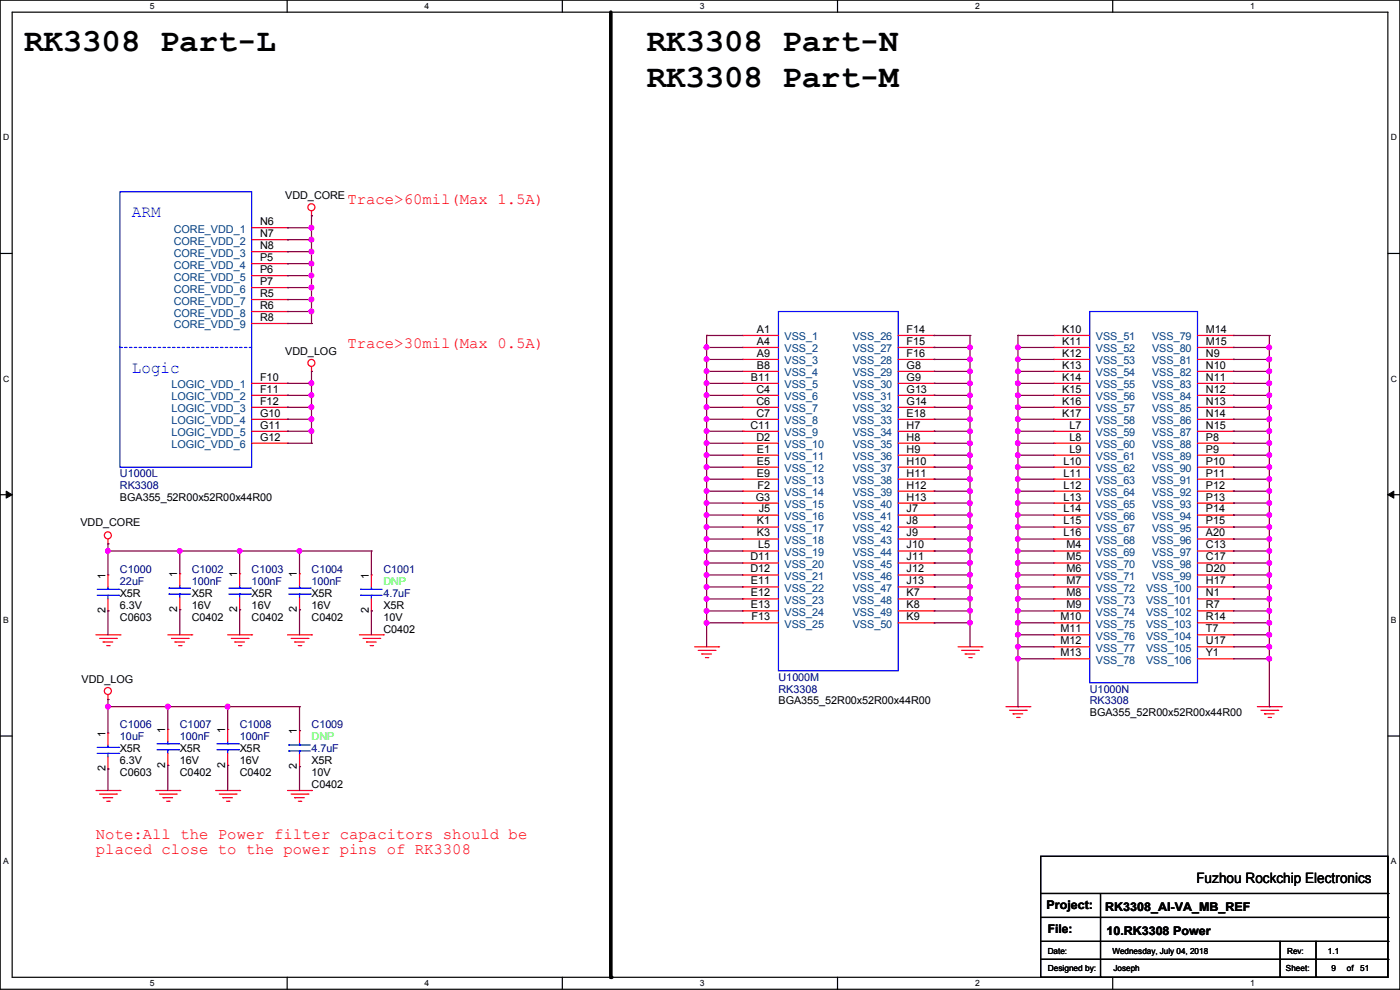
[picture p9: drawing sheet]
<svg xmlns="http://www.w3.org/2000/svg" width="297mm" height="210mm" viewBox="0 0 297 210" stroke-linecap="round" stroke-linejoin="round" font-family="sans-serif">
<path d="M0 0h297v209.8h-297zM2.6 2.6h291.8v204.7h-291.8z" fill="none" stroke="#000" stroke-width=".25"/>
<g fill="#fff">
<path d="M31.7 .3h1v2h-1z"/>
<path d="M31.7 207.6h1v2h-1z"/>
</g>
<path d="M60.9 0v2.6M60.9 207.3v2.5" fill="none" stroke="#000" stroke-width=".25"/>
<g fill="#fff">
<path d="M90.1 .3h1v2h-1z"/>
<path d="M90.1 207.6h1v2h-1z"/>
</g>
<path d="M119.3 0v2.6M119.3 207.3v2.5" fill="none" stroke="#000" stroke-width=".25"/>
<g fill="#fff">
<path d="M148.5 .3h.9v2h-.9z"/>
<path d="M148.5 207.6h.9v2h-.9z"/>
</g>
<path d="M177.7 0v2.6M177.7 207.3v2.5" fill="none" stroke="#000" stroke-width=".25"/>
<g fill="#fff">
<path d="M206.8 .3h1v2h-1z"/>
<path d="M206.8 207.6h1v2h-1z"/>
</g>
<path d="M236.1 0v2.6M236.1 207.3v2.5" fill="none" stroke="#000" stroke-width=".25"/>
<g fill="#fff">
<path d="M265.2 .3h1v2h-1z"/>
<path d="M265.2 207.6h1v2h-1z"/>
<path d="M.7 28.2h1.2v1.9h-1.2z"/>
<path d="M295.1 28.2h1.2v1.9h-1.2z"/>
<path d="M.7 79.3h1.2v2h-1.2z"/>
<path d="M295.1 79.3h1.2v2h-1.2z"/>
</g>
<path d="M0 53.8h2.6M294.4 53.8h2.6" fill="none" stroke="#000" stroke-width=".25"/>
<g fill="#fff">
<path d="M.7 130.5h1.2v2h-1.2z"/>
<path d="M295.1 130.5h1.1v2h-1.1z"/>
</g>
<path d="M0 104.9h2.6M294.4 104.9h2.6" fill="none" stroke="#000" stroke-width=".25"/>
<path d="M1.3 104.2l1.3 .7-1.3 .8zM294.4 104.9l1.3-.7v1.5z" fill="#000" stroke="#000" stroke-width=".21"/>
<g fill="#fff">
<path d="M.7 181.7h1.2v2h-1.2z"/>
<path d="M295.1 181.7h1.1v2h-1.1z"/>
</g>
<g fill="none" stroke="#000" stroke-width=".25">
<path d="M0 156.1h2.6M294.4 156.1h2.6M220.8 181.7h73.6v25.6h-73.6zM220.8 189.5h73.6M220.8 194.6h73.6M220.8 199.7h73.6M233.5 189.5v17.8M271.6 199.7v7.6M279.2 199.7v7.6M294.4 189.5h.1M294.4 194.6h.1M294.4 199.7h.1"/>
<path d="M220.8 203.5h73.6M233.5 207.3h.1M271.6 207.3h.1M279.2 207.3h.1M294.4 203.5h.1"/>
</g>
<path d="M129.6 2.6v204.7" fill="none" stroke="#000" stroke-width=".76"/>
<circle cx="129.6" cy="207.3" r=".38" fill="#000"/>
<g fill="none" stroke="#f00" stroke-width=".25">
<path d="M53.4 48.3h7.6M53.4 50.8h7.6M53.4 53.4h7.6M53.4 55.9h7.6M53.4 58.5h7.6M61 48.3h.1M61 50.8h.1M61 53.4h.1M61 55.9h.1M61 58.5h.1M66.1 45.8h.1M66.1 44.7v1.1"/>
<path d="M53.4 61h7.6M53.4 63.5h7.6M53.4 66.1h7.6M53.4 68.6h7.6M61 61h.1M61 63.5h.1M61 66.1h.1M61 68.6h.1M66.1 78.8h.1M66.1 77.8v1M157.5 71.2h.1M157.5 73.7h.1"/>
<path d="M157.5 76.2h.1M157.5 78.8h.1M157.5 71.2h7.6M157.5 73.7h7.6M157.5 76.2h7.6M157.5 78.8h7.6M190.5 71.2h7.7M190.5 73.7h7.7M190.5 76.2h7.7M190.5 78.8h7.7M198.2 71.2h.1M198.2 73.7h.1"/>
<path d="M198.2 76.2h.1M198.2 78.8h.1M223.6 71.2h.1M223.6 73.7h.1M223.6 76.2h.1M223.6 78.8h.1M223.6 71.2h7.6M223.6 73.7h7.6M223.6 76.2h7.6M223.6 78.8h7.6M254 71.2h7.7M254 73.7h7.7"/>
<path d="M254 76.2h7.7M254 78.8h7.7M261.7 78.8h.1M261.7 76.2h.1M261.7 71.2h.1M261.7 73.7h.1M53.4 81.3h7.6M53.4 83.9h7.6M53.4 86.4h7.6M53.4 88.9h7.6M53.4 91.5h7.6M53.4 94h7.6"/>
<path d="M61 81.3h.1M61 83.9h.1M61 86.4h.1M61 88.9h.1M61 91.5h.1M61 94h.1M157.5 81.3h.1M157.5 83.9h.1M157.5 86.4h.1M157.5 88.9h.1M157.5 91.5h.1M157.5 94h.1"/>
<path d="M157.5 96.6h.1M157.5 99.1h.1M157.5 81.3h7.6M157.5 83.9h7.6M157.5 86.4h7.6M157.5 88.9h7.6M157.5 91.5h7.6M157.5 94h7.6M157.5 96.6h7.6M157.5 99.1h7.6M190.5 81.3h7.7M190.5 83.9h7.7"/>
<path d="M190.5 86.4h7.7M190.5 88.9h7.7M190.5 91.5h7.7M190.5 94h7.7M190.5 96.6h7.7M190.5 99.1h7.7M198.2 81.3h.1M198.2 83.9h.1M198.2 86.4h.1M198.2 88.9h.1M198.2 91.5h.1M198.2 94h.1"/>
<path d="M198.2 96.6h.1M198.2 99.1h.1M223.6 81.3h.1M223.6 83.9h.1M223.6 86.4h.1M223.6 88.9h.1M223.6 91.5h.1M223.6 94h.1M223.6 96.6h.1M223.6 99.1h.1M223.6 81.3h7.6M223.6 83.9h7.6"/>
<path d="M223.6 86.4h7.6M223.6 88.9h7.6M223.6 91.5h7.6M223.6 94h7.6M223.6 96.6h7.6M223.6 99.1h7.6M254 81.3h7.7M254 83.9h7.7M254 86.4h7.7M254 88.9h7.7M254 91.5h7.7M254 94h7.7"/>
<path d="M254 96.6h7.7M254 99.1h7.7M261.7 99.1h.1M261.7 96.6h.1M261.7 94h.1M261.7 91.5h.1M261.7 88.9h.1M261.7 86.4h.1M261.7 83.9h.1M261.7 81.3h.1M22.9 115.4h.1M22.9 114.3v1.1"/>
<path d="M157.5 101.6h.1M157.5 104.2h.1M157.5 106.7h.1M157.5 109.3h.1M157.5 111.8h.1M157.5 114.3h.1M157.5 116.9h.1M157.5 119.4h.1M157.5 101.6h7.6M157.5 104.2h7.6M157.5 106.7h7.6M157.5 109.3h7.6"/>
<path d="M157.5 111.8h7.6M157.5 114.3h7.6M157.5 116.9h7.6M157.5 119.4h7.6M190.5 101.6h7.7M190.5 104.2h7.7M190.5 106.7h7.7M190.5 109.3h7.7M190.5 111.8h7.7M190.5 114.3h7.7M190.5 116.9h7.7M190.5 119.4h7.7"/>
<path d="M198.2 101.6h.1M198.2 104.2h.1M198.2 106.7h.1M198.2 109.3h.1M198.2 111.8h.1M198.2 114.3h.1M198.2 116.9h.1M198.2 119.4h.1M223.6 101.6h.1M223.6 104.2h.1M223.6 106.7h.1M223.6 109.3h.1"/>
<path d="M223.6 111.8h.1M223.6 114.3h.1M223.6 116.9h.1M223.6 119.4h.1M223.6 101.6h7.6M223.6 104.2h7.6M223.6 106.7h7.6M223.6 109.3h7.6M223.6 111.8h7.6M223.6 114.3h7.6M223.6 116.9h7.6M223.6 119.4h7.6"/>
<path d="M254 101.6h7.7M254 104.2h7.7M254 106.7h7.7M254 109.3h7.7M254 111.8h7.7M254 114.3h7.7M254 116.9h7.7M254 119.4h7.7M261.7 119.4h.1M261.7 116.9h.1M261.7 114.3h.1M261.7 111.8h.1"/>
<path d="M261.7 109.3h.1M261.7 106.7h.1M261.7 104.2h.1M261.7 101.6h.1M20.4 134.7h5M21.1 135.4h3.6M21.9 136.2h.1M21.9 136.2h2M22.6 136.9h.6M22.9 122h.1M22.9 129.6h.1M22.9 122v2.5"/>
<path d="M22.9 127v2.6M23.2 136.9h.1M24.7 135.4h.1M25.4 134.7h.1M35.6 134.7h5.1M36.4 135.4h3.5M37.1 136.2h.1M37.1 136.2h2.1M37.9 136.9h.5M38.1 121.7h.1M38.1 129.3h.1M38.1 121.7v2.5"/>
<path d="M38.1 126.8v2.5M38.4 136.9h.1M39.9 135.4h.1M40.7 134.7h.1M48.3 134.7h5.1M49.1 135.4h3.5M49.8 136.2h.1M49.8 136.2h2.1M50.6 136.9h.5M50.8 121.7h.1M50.8 129.3h.1M50.8 121.7v2.5"/>
<path d="M50.8 126.8v2.5M51.1 136.9h.1M52.6 135.4h.1M53.4 134.7h.1M61 134.7h5.1M61.8 135.4h3.5M62.5 136.2h.1M62.5 136.2h2.1M63.3 136.9h.5M63.5 121.7h.1M63.5 129.3h.1M63.5 121.7v2.5"/>
<path d="M63.5 126.8v2.5M63.8 136.9h.1M65.3 135.4h.1M66.1 134.7h.1M76.2 134.7h5.1M77 135.4h3.6M77.8 136.2h.1M77.8 136.2h2M78.5 136.9h.5M78.8 122h.1M78.8 129.6h.1M78.8 122v2.5"/>
<path d="M78.8 127v2.6M79 136.9h.1M80.6 135.4h.1M81.3 134.7h.1M147.4 137.2h5M148.1 138h3.6M148.9 138.7h.1M148.9 138.7h2M149.6 139.5h.6M150.2 139.5h.1M151.7 138h.1M152.4 137.2h.1"/>
<path d="M157.5 122h.1M157.5 124.5h.1M157.5 127h.1M157.5 129.6h.1M157.5 132.1h.1M157.5 122h7.6M157.5 124.5h7.6M157.5 127h7.6M157.5 129.6h7.6M157.5 132.1h7.6M190.5 122h7.7M190.5 124.5h7.7"/>
<path d="M190.5 127h7.7M190.5 129.6h7.7M190.5 132.1h7.7M198.2 122h.1M198.2 124.5h.1M198.2 127h.1M198.2 129.6h.1M198.2 132.1h.1M203.2 137.2h5.1M204 138h3.6M204.8 138.7h.1M204.8 138.7h2"/>
<path d="M205.5 139.5h.5M206 139.5h.1M207.6 138h.1M208.3 137.2h.1M223.6 122h.1M223.6 124.5h.1M223.6 127h.1M223.6 129.6h.1M223.6 132.1h.1M223.6 134.7h.1M223.6 137.2h.1M223.6 139.7h.1"/>
<path d="M223.6 134.7h7.6M223.6 137.2h7.6M223.6 122h7.6M223.6 124.5h7.6M223.6 127h7.6M223.6 129.6h7.6M223.6 132.1h7.6M223.6 139.7h7.6M254 134.7h7.7M254 137.2h7.7M254 122h7.7M254 124.5h7.7"/>
<path d="M254 127h7.7M254 129.6h7.7M254 132.1h7.7M254 139.7h7.7M261.7 132.1h.1M261.7 129.6h.1M261.7 127h.1M261.7 124.5h.1M261.7 122h.1M261.7 134.7h.1M261.7 137.2h.1M261.7 139.7h.1"/>
<path d="M22.9 148.4h.1M22.9 155.5h.1M22.9 147.4v1M22.9 155.5v2.5M35.6 154.7h.1M35.6 154.7v2.6M35.6 159.8v2.5M48.3 154.7h.1M48.3 154.7v2.6M48.3 159.8v2.5M63.5 155h.1M63.5 155v2.5"/>
<path d="M213.4 149.9h5.1M214.2 150.7h3.5M214.9 151.4h.1M214.9 151.4h2.1M215.7 152.2h.5M216.2 152.2h.1M217.7 150.7h.1M218.5 149.9h.1M266.7 149.9h5.1M267.5 150.7h3.6M268.3 151.4h.1M268.3 151.4h2"/>
<path d="M269 152.2h.5M269.5 152.2h.1M271.1 150.7h.1M271.8 149.9h.1M20.4 167.7h5M21.1 168.4h3.6M21.9 169.2h.1M21.9 169.2h2M22.6 170h.6M22.9 163.1h.1M22.9 160.6v2.5M23.2 170h.1"/>
<path d="M24.7 168.4h.1M25.4 167.7h.1M33.1 167.7h5M33.8 168.4h3.6M34.6 169.2h.1M34.6 169.2h2M35.3 170h.6M35.6 162.3h.1M35.9 170h.1M37.4 168.4h.1M38.1 167.7h.1M45.8 167.7h5"/>
<path d="M46.5 168.4h3.6M47.3 169.2h.1M47.3 169.2h2M48 170h.6M48.3 162.3h.1M48.6 170h.1M50.1 168.4h.1M50.8 167.7h.1M61 167.7h5.1M61.8 168.4h3.5M62.5 169.2h.1M62.5 169.2h2.1"/>
<path d="M63.3 170h.5M63.5 162.6h.1M63.5 160.1v2.5M63.8 170h.1M65.3 168.4h.1M66.1 167.7h.1"/>
<circle cx="66.1" cy="44" r=".74"/>
<circle cx="66.1" cy="77" r=".74"/>
<circle cx="22.9" cy="113.6" r=".74"/>
<circle cx="22.9" cy="146.6" r=".74"/>
</g>
<g fill="none" stroke="#00f" stroke-width=".25">
<path d="M25.4 40.7h28v58.4h-28zM165.1 66.1h25.4v76.2h-25.4zM231.2 66.1h22.8v78.7h-22.8zM20.6 126.3h4.6M20.6 125h4.6M22.9 125h.1M22.9 126.3h.1M22.9 124.5v.5M22.9 126.3v.7M25.2 126.3h.1M25.2 125h.1M35.9 126h.1"/>
<path d="M35.9 124.8h.1M35.9 126h4.5M35.9 124.8h4.5M38.1 124.8h.1M38.1 126h.1M38.1 124.2v.6M38.1 126v.8M48.6 126h4.5M48.6 124.8h4.5M50.8 124.8h.1M50.8 126h.1M50.8 124.2v.6"/>
<path d="M50.8 126v.8M53.1 126h.1M53.1 124.8h.1M61.3 126h4.5M61.3 124.8h4.5M63.5 124.8h.1M63.5 126h.1M63.5 124.2v.6M63.5 126v.8M65.8 126h.1M65.8 124.8h.1M76.5 126.3h.1"/>
<path d="M76.5 125h.1M76.5 126.3h4.6M76.5 125h4.6M78.8 125h.1M78.8 126.3h.1M78.8 124.5v.5M78.8 126.3v.7M20.6 159.8h4.6M20.6 158.5h4.6M22.9 158.5h.1M22.9 159.8h.1M22.9 158v.5"/>
<path d="M22.9 159.8v.8M25.2 159.8h.1M25.2 158.5h.1M33.3 159h4.6M33.3 157.8h4.6M35.6 157.8h.1M35.6 159h.1M35.6 157.3v.5M35.6 159v.8M37.9 159h.1M37.9 157.8h.1M46 159h4.6"/>
<path d="M46 157.8h4.6M48.3 157.8h.1M48.3 159h.1M48.3 157.3v.5M48.3 159v.8M50.6 159h.1M50.6 157.8h.1M61.3 159.3h.1M61.3 158h.1M61.3 159.3h4.5M61.3 158h4.5M63.5 158h.1"/>
<path d="M63.5 159.3h.1M63.5 157.5v.5M63.5 159.3v.8"/>
</g>
<path d="M25.4 73.7h.1M53.4 73.7h-28" fill="none" stroke="#00f" stroke-width=".25" stroke-dasharray=".5 .5"/>
<g fill="none" stroke="#800040" stroke-width=".25">
<path d="M61 48.3h.1M61 50.8h.1M61 53.4h.1M61 55.9h.1M61 58.5h.1M61 48.3h5.1M61 50.8h5.1M61 53.4h5.1M61 55.9h5.1M61 58.5h5.1M66.1 45.8h.1M66.1 48.3h.1"/>
<path d="M66.1 50.8h.1M66.1 53.4h.1M66.1 55.9h.1M66.1 58.5h.1M66.1 45.8v22.8M61 61h.1M61 63.5h.1M61 61h5.1M61 63.5h5.1M61 66.1h5.1M61 68.6h5.1M66.1 61h.1"/>
<path d="M66.1 78.8h.1M66.1 66.1h.1M66.1 63.5h.1M66.1 68.6h.1M66.1 78.8v15.2M149.9 71.2h.1M149.9 73.7h.1M149.9 76.2h.1M149.9 78.8h.1M149.9 71.2v66M149.9 71.2h7.6M149.9 73.7h7.6"/>
<path d="M149.9 76.2h7.6M149.9 78.8h7.6M198.2 71.2h.1M198.2 73.7h.1M198.2 76.2h.1M198.2 78.8h.1M198.2 71.2h7.6M198.2 73.7h7.6M198.2 76.2h7.6M198.2 78.8h7.6M205.8 71.2h.1M205.8 73.7h.1"/>
<path d="M205.8 76.2h.1M205.8 78.8h.1M205.8 71.2v66M215.9 71.2h.1M215.9 73.7h.1M215.9 76.2h.1M215.9 78.8h.1M215.9 71.2h7.7M215.9 73.7h7.7M215.9 76.2h7.7M215.9 78.8h7.7M215.9 71.2v78.7"/>
<path d="M261.7 71.2h.1M261.7 73.7h.1M261.7 76.2h.1M261.7 78.8h.1M261.7 71.2h7.6M261.7 73.7h7.6M261.7 76.2h7.6M261.7 78.8h7.6M269.3 71.2h.1M269.3 73.7h.1M269.3 76.2h.1M269.3 78.8h.1"/>
<path d="M269.3 71.2v78.7M61 81.3h.1M61 83.9h.1M61 86.4h.1M61 88.9h.1M61 91.5h.1M61 81.3h5.1M61 83.9h5.1M61 86.4h5.1M61 88.9h5.1M61 91.5h5.1M61 94h5.1"/>
<path d="M66.1 81.3h.1M66.1 83.9h.1M66.1 86.4h.1M66.1 88.9h.1M66.1 94h.1M66.1 91.5h.1M149.9 81.3h.1M149.9 83.9h.1M149.9 86.4h.1M149.9 88.9h.1M149.9 91.5h.1M149.9 94h.1"/>
<path d="M149.9 96.6h.1M149.9 99.1h.1M149.9 81.3h7.6M149.9 83.9h7.6M149.9 86.4h7.6M149.9 88.9h7.6M149.9 91.5h7.6M149.9 94h7.6M149.9 96.6h7.6M149.9 99.1h7.6M198.2 81.3h.1M198.2 83.9h.1"/>
<path d="M198.2 86.4h.1M198.2 88.9h.1M198.2 91.5h.1M198.2 94h.1M198.2 96.6h.1M198.2 99.1h.1M198.2 81.3h7.6M198.2 83.9h7.6M198.2 86.4h7.6M198.2 88.9h7.6M198.2 91.5h7.6M198.2 94h7.6"/>
<path d="M198.2 96.6h7.6M198.2 99.1h7.6M205.8 81.3h.1M205.8 83.9h.1M205.8 86.4h.1M205.8 88.9h.1M205.8 91.5h.1M205.8 94h.1M205.8 96.6h.1M205.8 99.1h.1M215.9 81.3h.1M215.9 83.9h.1"/>
<path d="M215.9 86.4h.1M215.9 88.9h.1M215.9 91.5h.1M215.9 94h.1M215.9 96.6h.1M215.9 99.1h.1M215.9 81.3h7.7M215.9 83.9h7.7M215.9 86.4h7.7M215.9 88.9h7.7M215.9 91.5h7.7M215.9 94h7.7"/>
<path d="M215.9 96.6h7.7M215.9 99.1h7.7M261.7 81.3h.1M261.7 83.9h.1M261.7 86.4h.1M261.7 88.9h.1M261.7 91.5h.1M261.7 94h.1M261.7 96.6h.1M261.7 99.1h.1M261.7 81.3h7.6M261.7 83.9h7.6"/>
<path d="M261.7 86.4h7.6M261.7 88.9h7.6M261.7 91.5h7.6M261.7 94h7.6M261.7 96.6h7.6M261.7 99.1h7.6M269.3 81.3h.1M269.3 83.9h.1M269.3 86.4h.1M269.3 88.9h.1M269.3 91.5h.1M269.3 94h.1"/>
<path d="M269.3 96.6h.1M269.3 99.1h.1M22.9 115.4h.1M22.9 116.9h.1M22.9 115.4v6.6M22.9 116.9h55.9M38.1 116.9h.1M38.1 116.9v4.8M50.8 116.9h.1M50.8 116.9v4.8M63.5 116.9h.1M63.5 116.9v4.8"/>
<path d="M78.8 116.9h.1M78.8 116.9v5.1M149.9 101.6h.1M149.9 104.2h.1M149.9 106.7h.1M149.9 109.3h.1M149.9 111.8h.1M149.9 114.3h.1M149.9 116.9h.1M149.9 119.4h.1M149.9 116.9h7.6M149.9 101.6h7.6"/>
<path d="M149.9 104.2h7.6M149.9 106.7h7.6M149.9 109.3h7.6M149.9 111.8h7.6M149.9 114.3h7.6M149.9 119.4h7.6M198.2 101.6h.1M198.2 104.2h.1M198.2 106.7h.1M198.2 109.3h.1M198.2 111.8h.1M198.2 114.3h.1"/>
<path d="M198.2 116.9h.1M198.2 119.4h.1M198.2 116.9h7.6M198.2 101.6h7.6M198.2 104.2h7.6M198.2 106.7h7.6M198.2 109.3h7.6M198.2 111.8h7.6M198.2 114.3h7.6M198.2 119.4h7.6M205.8 101.6h.1M205.8 104.2h.1"/>
<path d="M205.8 106.7h.1M205.8 109.3h.1M205.8 111.8h.1M205.8 114.3h.1M205.8 116.9h.1M205.8 119.4h.1M215.9 101.6h.1M215.9 104.2h.1M215.9 106.7h.1M215.9 109.3h.1M215.9 111.8h.1M215.9 114.3h.1"/>
<path d="M215.9 116.9h.1M215.9 119.4h.1M215.9 116.9h7.7M215.9 101.6h7.7M215.9 104.2h7.7M215.9 106.7h7.7M215.9 109.3h7.7M215.9 111.8h7.7M215.9 114.3h7.7M215.9 119.4h7.7M261.7 101.6h.1M261.7 104.2h.1"/>
<path d="M261.7 106.7h.1M261.7 109.3h.1M261.7 111.8h.1M261.7 114.3h.1M261.7 116.9h.1M261.7 119.4h.1M261.7 116.9h7.6M261.7 101.6h7.6M261.7 104.2h7.6M261.7 106.7h7.6M261.7 109.3h7.6M261.7 111.8h7.6"/>
<path d="M261.7 114.3h7.6M261.7 119.4h7.6M269.3 101.6h.1M269.3 104.2h.1M269.3 106.7h.1M269.3 109.3h.1M269.3 111.8h.1M269.3 114.3h.1M269.3 116.9h.1M269.3 119.4h.1M22.9 129.6h.1M22.9 129.6v5.1"/>
<path d="M38.1 129.3h.1M38.1 129.3v5.4M50.8 129.3h.1M50.8 129.3v5.4M63.5 129.3h.1M63.5 129.3v5.4M78.8 129.6h.1M78.8 129.6v5.1M149.9 122h.1M149.9 124.5h.1M149.9 127h.1M149.9 129.6h.1"/>
<path d="M149.9 132.1h.1M149.9 122h7.6M149.9 124.5h7.6M149.9 127h7.6M149.9 129.6h7.6M149.9 132.1h7.6M198.2 122h.1M198.2 124.5h.1M198.2 127h.1M198.2 129.6h.1M198.2 132.1h.1M198.2 122h7.6"/>
<path d="M198.2 124.5h7.6M198.2 127h7.6M198.2 129.6h7.6M198.2 132.1h7.6M205.8 122h.1M205.8 124.5h.1M205.8 127h.1M205.8 129.6h.1M205.8 132.1h.1M215.9 122h.1M215.9 124.5h.1M215.9 127h.1"/>
<path d="M215.9 129.6h.1M215.9 132.1h.1M215.9 134.7h.1M215.9 137.2h.1M215.9 139.7h.1M215.9 122h7.7M215.9 124.5h7.7M215.9 127h7.7M215.9 129.6h7.7M215.9 132.1h7.7M215.9 134.7h7.7M215.9 137.2h7.7"/>
<path d="M215.9 139.7h7.7M261.7 122h.1M261.7 124.5h.1M261.7 127h.1M261.7 122h7.6M261.7 124.5h7.6M261.7 127h7.6M261.7 129.6h7.6M261.7 132.1h7.6M261.7 134.7h7.6M261.7 137.2h7.6M261.7 139.7h7.6"/>
<path d="M269.3 122h.1M269.3 124.5h.1M269.3 127h.1M269.3 129.6h.1M269.3 132.1h.1M269.3 134.7h.1M269.3 137.2h.1M269.3 139.7h.1M22.9 149.9h.1M22.9 148.4h.1M22.9 148.4v7.1M22.9 149.9h40.6"/>
<path d="M35.6 149.9h.1M35.6 149.9v4.8M48.3 149.9h.1M48.3 149.9v4.8M63.5 149.9h.1M63.5 155h.1M63.5 149.9v5.1M215.9 149.9h.1M269.3 149.9h.1M22.9 163.1h.1M22.9 163.1v4.6M35.6 162.3h.1"/>
<path d="M35.6 162.3v5.4M48.3 162.3h.1M48.3 162.3v5.4M63.5 162.6h.1M63.5 162.6v5.1"/>
</g>
<g fill="#f0f" stroke="#f0f" stroke-width=".25">
<circle cx="22.9" cy="116.9" r=".49"/>
<circle cx="50.8" cy="116.9" r=".49"/>
<circle cx="38.1" cy="116.9" r=".49"/>
<circle cx="22.9" cy="149.9" r=".49"/>
<circle cx="66.1" cy="50.8" r=".49"/>
<circle cx="66.1" cy="48.3" r=".49"/>
<circle cx="66.1" cy="55.9" r=".49"/>
<circle cx="66.1" cy="53.4" r=".49"/>
<circle cx="66.1" cy="58.4" r=".49"/>
<circle cx="66.1" cy="61" r=".49"/>
<circle cx="66.1" cy="81.3" r=".49"/>
<circle cx="66.1" cy="86.4" r=".49"/>
<circle cx="66.1" cy="83.8" r=".49"/>
<circle cx="66.1" cy="91.5" r=".49"/>
<circle cx="66.1" cy="88.9" r=".49"/>
<circle cx="149.9" cy="73.7" r=".49"/>
<circle cx="149.9" cy="76.2" r=".49"/>
<circle cx="149.9" cy="78.8" r=".49"/>
<circle cx="149.9" cy="81.3" r=".49"/>
<circle cx="149.9" cy="83.8" r=".49"/>
<circle cx="149.9" cy="86.4" r=".49"/>
<circle cx="149.9" cy="88.9" r=".49"/>
<circle cx="149.9" cy="91.5" r=".49"/>
<circle cx="149.9" cy="94" r=".49"/>
<circle cx="149.9" cy="96.5" r=".49"/>
<circle cx="149.9" cy="99.1" r=".49"/>
<circle cx="149.9" cy="101.6" r=".49"/>
<circle cx="149.9" cy="104.2" r=".49"/>
<circle cx="149.9" cy="106.7" r=".49"/>
<circle cx="149.9" cy="109.2" r=".49"/>
<circle cx="149.9" cy="111.8" r=".49"/>
<circle cx="149.9" cy="114.3" r=".49"/>
<circle cx="149.9" cy="116.9" r=".49"/>
<circle cx="149.9" cy="119.4" r=".49"/>
<circle cx="149.9" cy="121.9" r=".49"/>
<circle cx="149.9" cy="124.5" r=".49"/>
<circle cx="149.9" cy="127" r=".49"/>
<circle cx="149.9" cy="129.6" r=".49"/>
<circle cx="149.9" cy="132.1" r=".49"/>
<circle cx="205.8" cy="73.7" r=".49"/>
<circle cx="205.8" cy="76.2" r=".49"/>
<circle cx="205.8" cy="81.3" r=".49"/>
<circle cx="205.8" cy="78.8" r=".49"/>
<circle cx="205.8" cy="83.8" r=".49"/>
<circle cx="205.8" cy="86.4" r=".49"/>
<circle cx="205.8" cy="88.9" r=".49"/>
<circle cx="205.8" cy="91.5" r=".49"/>
<circle cx="205.8" cy="94" r=".49"/>
<circle cx="205.8" cy="99.1" r=".49"/>
<circle cx="205.8" cy="96.5" r=".49"/>
<circle cx="205.8" cy="101.6" r=".49"/>
<circle cx="205.8" cy="104.2" r=".49"/>
<circle cx="205.8" cy="109.2" r=".49"/>
<circle cx="205.8" cy="106.7" r=".49"/>
<circle cx="205.8" cy="111.8" r=".49"/>
<circle cx="205.8" cy="116.9" r=".49"/>
<circle cx="205.8" cy="114.3" r=".49"/>
<circle cx="205.8" cy="119.4" r=".49"/>
<circle cx="205.8" cy="121.9" r=".49"/>
<circle cx="205.8" cy="124.5" r=".49"/>
<circle cx="205.8" cy="127" r=".49"/>
<circle cx="205.8" cy="129.6" r=".49"/>
<circle cx="205.8" cy="132.1" r=".49"/>
<circle cx="269.3" cy="73.7" r=".49"/>
<circle cx="269.3" cy="76.2" r=".49"/>
<circle cx="269.3" cy="78.8" r=".49"/>
<circle cx="269.3" cy="81.3" r=".49"/>
<circle cx="269.3" cy="83.8" r=".49"/>
<circle cx="269.3" cy="86.4" r=".49"/>
<circle cx="269.3" cy="88.9" r=".49"/>
<circle cx="269.3" cy="91.5" r=".49"/>
<circle cx="269.3" cy="94" r=".49"/>
<circle cx="269.3" cy="96.5" r=".49"/>
<circle cx="269.3" cy="99.1" r=".49"/>
<circle cx="269.3" cy="101.6" r=".49"/>
<circle cx="269.3" cy="104.2" r=".49"/>
<circle cx="269.3" cy="109.2" r=".49"/>
<circle cx="269.3" cy="106.7" r=".49"/>
<circle cx="269.3" cy="111.8" r=".49"/>
<circle cx="269.3" cy="114.3" r=".49"/>
<circle cx="269.3" cy="116.9" r=".49"/>
<circle cx="269.3" cy="119.4" r=".49"/>
<circle cx="269.3" cy="121.9" r=".49"/>
<circle cx="269.3" cy="124.5" r=".49"/>
<circle cx="269.3" cy="127" r=".49"/>
<circle cx="269.3" cy="129.6" r=".49"/>
<circle cx="215.9" cy="73.7" r=".49"/>
<circle cx="215.9" cy="76.2" r=".49"/>
<circle cx="215.9" cy="81.3" r=".49"/>
<circle cx="215.9" cy="78.8" r=".49"/>
<circle cx="215.9" cy="83.8" r=".49"/>
<circle cx="215.9" cy="86.4" r=".49"/>
<circle cx="215.9" cy="91.5" r=".49"/>
<circle cx="215.9" cy="88.9" r=".49"/>
<circle cx="215.9" cy="94" r=".49"/>
<circle cx="215.9" cy="96.5" r=".49"/>
<circle cx="215.9" cy="101.6" r=".49"/>
<circle cx="215.9" cy="99.1" r=".49"/>
<circle cx="215.9" cy="104.2" r=".49"/>
<circle cx="215.9" cy="109.2" r=".49"/>
<circle cx="215.9" cy="106.7" r=".49"/>
<circle cx="215.9" cy="111.8" r=".49"/>
<circle cx="215.9" cy="114.3" r=".49"/>
<circle cx="215.9" cy="119.4" r=".49"/>
<circle cx="215.9" cy="116.9" r=".49"/>
<circle cx="215.9" cy="124.5" r=".49"/>
<circle cx="215.9" cy="121.9" r=".49"/>
<circle cx="215.9" cy="127" r=".49"/>
<circle cx="215.9" cy="129.6" r=".49"/>
<circle cx="66.1" cy="66.1" r=".49"/>
<circle cx="66.1" cy="63.5" r=".49"/>
<circle cx="215.9" cy="132.1" r=".49"/>
<circle cx="215.9" cy="134.6" r=".49"/>
<circle cx="215.9" cy="137.2" r=".49"/>
<circle cx="215.9" cy="139.7" r=".49"/>
<circle cx="269.3" cy="134.6" r=".49"/>
<circle cx="269.3" cy="132.1" r=".49"/>
<circle cx="269.3" cy="137.2" r=".49"/>
<circle cx="269.3" cy="139.7" r=".49"/>
<circle cx="35.6" cy="149.9" r=".49"/>
<circle cx="48.3" cy="149.9" r=".49"/>
<circle cx="63.5" cy="116.9" r=".49"/>
</g>
<g font-size="6.9">
<text x="5.1" y="10.8">RK3308 Part-L</text>
<text x="137.2" y="10.8">RK3308 Part-N</text>
<text x="137.2" y="18.4">RK3308 Part-M</text>
</g>
<g font-size="3.6" fill="#00f">
<text x="28" y="46">ARM</text>
<text x="28" y="79">Logic</text>
</g>
<g font-size="3.3" fill="#f00">
<text x="73.7" y="43.3">Trace&gt;60mil(Max 1.5A)</text>
<text x="73.7" y="73.8">Trace&gt;30mil(Max 0.5A)</text>
<text x="20.4" y="177.9">Note:All the Power filter capacitors should be</text>
<text x="20.4" y="181.2">placed close to the power pins of RK3308</text>
</g>
<text font-size="3" x="253.8" y="187.2">Fuzhou Rockchip Electronics</text>
<g font-size="2.5">
<text x="222" y="192.9">Project:</text>
<text x="222.3" y="198">File:</text>
<text x="234.5" y="193.2">RK3308_AI-VA_MB_REF</text>
<text x="234.7" y="198.2">10.RK3308 Power</text>
</g>
<g font-size="2.3">
<text x="55.2" y="47.8">N6</text>
<text x="60.5" y="42.2">VDD_CORE</text>
<text x="55.2" y="50.3">N7</text>
<text x="55.2" y="52.8">N8</text>
<text x="55.2" y="55.4">P5</text>
<text x="55.2" y="57.9">P6</text>
<text x="55.2" y="60.5">P7</text>
<text x="55.2" y="63">R5</text>
<text x="55.2" y="65.5">R6</text>
<text x="55.2" y="68.1">R8</text>
<text x="160.6" y="70.6">A1</text>
<text x="192.3" y="70.6">F14</text>
<text x="225.4" y="70.6">K10</text>
<text x="255.8" y="70.6">M14</text>
<text x="60.5" y="75.3">VDD_LOG</text>
<text x="160.6" y="73.2">A4</text>
<text x="160.6" y="75.7">A9</text>
<text x="192.3" y="73.2">F15</text>
<text x="192.3" y="75.7">F16</text>
<text x="225.4" y="73.2">K11</text>
<text x="225.4" y="75.7">K12</text>
<text x="255.8" y="75.7">N9</text>
<text x="255.8" y="73.2">M15</text>
<text x="55.2" y="80.8">F10</text>
<text x="55.2" y="83.3">F11</text>
<text x="159.3" y="80.8">B11</text>
<text x="160.5" y="83.3">C4</text>
<text x="160.6" y="78.2">B8</text>
<text x="192.3" y="78.2">G8</text>
<text x="192.3" y="80.8">G9</text>
<text x="192.3" y="83.3">G13</text>
<text x="225.4" y="78.2">K13</text>
<text x="225.4" y="80.8">K14</text>
<text x="225.4" y="83.3">K15</text>
<text x="255.8" y="83.3">N12</text>
<text x="255.8" y="80.8">N11</text>
<text x="255.8" y="78.2">N10</text>
<text x="55.2" y="85.9">F12</text>
<text x="55.2" y="88.4">G10</text>
<text x="160.5" y="85.9">C6</text>
<text x="160.5" y="88.4">C7</text>
<text x="192.3" y="85.9">G14</text>
<text x="192.3" y="88.4">E18</text>
<text x="225.4" y="85.9">K16</text>
<text x="225.4" y="88.4">K17</text>
<text x="255.8" y="88.4">N14</text>
<text x="255.8" y="85.9">N13</text>
<text x="55.2" y="90.9">G11</text>
<text x="55.2" y="93.5">G12</text>
<text x="159.2" y="90.9">C11</text>
<text x="160.5" y="93.5">D2</text>
<text x="192.3" y="90.9">H7</text>
<text x="192.3" y="93.5">H8</text>
<text x="226.9" y="90.9">L7</text>
<text x="226.9" y="93.5">L8</text>
<text x="255.8" y="93.5">P8</text>
<text x="255.8" y="90.9">N15</text>
<text x="160.6" y="96">E1</text>
<text x="160.6" y="98.6">E5</text>
<text x="160.6" y="101.1">E9</text>
<text x="192.3" y="96">H9</text>
<text x="192.3" y="98.6">H10</text>
<text x="192.3" y="101.1">H11</text>
<text x="225.6" y="98.6">L10</text>
<text x="225.6" y="101.1">L11</text>
<text x="226.9" y="96">L9</text>
<text x="255.8" y="101.1">P11</text>
<text x="255.8" y="98.6">P10</text>
<text x="255.8" y="96">P9</text>
<text x="25.4" y="106.3">BGA355_52R00x52R00x44R00</text>
<text x="160.3" y="106.2">G3</text>
<text x="160.7" y="103.6">F2</text>
<text x="192.3" y="103.6">H12</text>
<text x="192.3" y="106.2">H13</text>
<text x="225.6" y="103.6">L12</text>
<text x="225.6" y="106.2">L13</text>
<text x="255.8" y="106.2">P13</text>
<text x="255.8" y="103.6">P12</text>
<text x="17.1" y="111.6">VDD_CORE</text>
<text x="160.6" y="111.3">K1</text>
<text x="160.6" y="113.8">K3</text>
<text x="161" y="108.7">J5</text>
<text x="192.3" y="108.7">J7</text>
<text x="192.3" y="111.3">J8</text>
<text x="192.3" y="113.8">J9</text>
<text x="225.6" y="108.7">L14</text>
<text x="225.6" y="111.3">L15</text>
<text x="225.6" y="113.8">L16</text>
<text x="255.8" y="113.8">A20</text>
<text x="255.8" y="111.3">P15</text>
<text x="255.8" y="108.7">P14</text>
<text x="159.2" y="118.9">D11</text>
<text x="160.8" y="116.3">L5</text>
<text x="192.3" y="116.3">J10</text>
<text x="192.3" y="118.9">J11</text>
<text x="226.2" y="116.3">M4</text>
<text x="226.2" y="118.9">M5</text>
<text x="255.8" y="118.9">C17</text>
<text x="255.8" y="116.3">C13</text>
<text x="22.4" y="122.7" transform="rotate(-90 22.4 122.7)">1</text>
<text x="37.6" y="122.5" transform="rotate(-90 37.6 122.5)">1</text>
<text x="50.3" y="122.5" transform="rotate(-90 50.3 122.5)">1</text>
<text x="63" y="122.5" transform="rotate(-90 63 122.5)">1</text>
<text x="78.2" y="122.7" transform="rotate(-90 78.2 122.7)">1</text>
<text x="159.2" y="121.4">D12</text>
<text x="159.3" y="124">E11</text>
<text x="192.3" y="121.4">J12</text>
<text x="192.3" y="124">J13</text>
<text x="226.2" y="121.4">M6</text>
<text x="226.2" y="124">M7</text>
<text x="255.8" y="124">H17</text>
<text x="255.8" y="121.4">D20</text>
<text x="22.4" y="130.1" transform="rotate(-90 22.4 130.1)">2</text>
<text x="25.4" y="131.7">C0603</text>
<text x="25.4" y="126.6">X5R</text>
<text x="25.4" y="129.1">6.3V</text>
<text x="37.6" y="129.8" transform="rotate(-90 37.6 129.8)">2</text>
<text x="40.7" y="131.7">C0402</text>
<text x="40.7" y="126.6">X5R</text>
<text x="40.7" y="129.1">16V</text>
<text x="50.3" y="129.8" transform="rotate(-90 50.3 129.8)">2</text>
<text x="53.4" y="131.7">C0402</text>
<text x="53.4" y="126.6">X5R</text>
<text x="53.4" y="129.1">16V</text>
<text x="63" y="129.8" transform="rotate(-90 63 129.8)">2</text>
<text x="66.1" y="131.7">C0402</text>
<text x="66.1" y="126.6">X5R</text>
<text x="66.1" y="129.1">16V</text>
<text x="78.2" y="130.1" transform="rotate(-90 78.2 130.1)">2</text>
<text x="81.3" y="129.1">X5R</text>
<text x="81.3" y="131.7">10V</text>
<text x="159.3" y="126.5">E12</text>
<text x="159.3" y="129">E13</text>
<text x="159.4" y="131.6">F13</text>
<text x="192.3" y="126.5">K7</text>
<text x="192.3" y="129">K8</text>
<text x="192.3" y="131.6">K9</text>
<text x="225" y="131.6">M10</text>
<text x="226.2" y="126.5">M8</text>
<text x="226.2" y="129">M9</text>
<text x="255.8" y="131.6">R14</text>
<text x="255.8" y="129">R7</text>
<text x="255.8" y="126.5">N1</text>
<text x="81.3" y="134.2">C0402</text>
<text x="225" y="134.1">M11</text>
<text x="225" y="136.7">M12</text>
<text x="255.8" y="134.1">T7</text>
<text x="255.8" y="136.7">U17</text>
<text x="225" y="139.2">M13</text>
<text x="255.8" y="139.2">Y1</text>
<text x="17.3" y="144.9">VDD_LOG</text>
<text x="165.2" y="149.4">BGA355_52R00x52R00x44R00</text>
<text x="35.1" y="155.5" transform="rotate(-90 35.1 155.5)">1</text>
<text x="47.8" y="155.5" transform="rotate(-90 47.8 155.5)">1</text>
<text x="63" y="155.7" transform="rotate(-90 63 155.7)">1</text>
<text x="231.2" y="152">BGA355_52R00x52R00x44R00</text>
<text x="22.4" y="156.3" transform="rotate(-90 22.4 156.3)">1</text>
<text x="25.4" y="159.6">X5R</text>
<text x="38.1" y="159.6">X5R</text>
<text x="50.8" y="159.6">X5R</text>
<text x="22.4" y="163.6" transform="rotate(-90 22.4 163.6)">2</text>
<text x="25.4" y="164.7">C0603</text>
<text x="25.4" y="162.1">6.3V</text>
<text x="35.1" y="162.9" transform="rotate(-90 35.1 162.9)">2</text>
<text x="38.1" y="164.7">C0402</text>
<text x="38.1" y="162.1">16V</text>
<text x="47.8" y="162.9" transform="rotate(-90 47.8 162.9)">2</text>
<text x="50.8" y="164.7">C0402</text>
<text x="50.8" y="162.1">16V</text>
<text x="63" y="163.1" transform="rotate(-90 63 163.1)">2</text>
<text x="66.1" y="167.2">C0402</text>
<text x="66.1" y="162.1">X5R</text>
<text x="66.1" y="164.7">10V</text>
</g>
<g font-size="2.3" fill="#004080">
<text x="36.9" y="49.4">CORE_VDD_1</text>
<text x="36.9" y="51.9">CORE_VDD_2</text>
<text x="36.9" y="54.4">CORE_VDD_3</text>
<text x="36.9" y="57">CORE_VDD_4</text>
<text x="36.9" y="59.5">CORE_VDD_5</text>
<text x="36.9" y="62.1">CORE_VDD_6</text>
<text x="36.9" y="64.6">CORE_VDD_7</text>
<text x="36.9" y="67.1">CORE_VDD_8</text>
<text x="36.9" y="69.7">CORE_VDD_9</text>
<text x="166.4" y="72.2">VSS_1</text>
<text x="166.4" y="74.8">VSS_2</text>
<text x="166.4" y="77.3">VSS_3</text>
<text x="180.9" y="72.2">VSS_26</text>
<text x="180.9" y="74.8">VSS_27</text>
<text x="180.9" y="77.3">VSS_28</text>
<text x="232.5" y="72.2">VSS_51</text>
<text x="232.5" y="74.8">VSS_52</text>
<text x="232.5" y="77.3">VSS_53</text>
<text x="244.4" y="77.3">VSS_81</text>
<text x="244.4" y="72.2">VSS_79</text>
<text x="244.4" y="74.8">VSS_80</text>
<text x="36.4" y="82.4">LOGIC_VDD_1</text>
<text x="166.4" y="79.8">VSS_4</text>
<text x="166.4" y="82.4">VSS_5</text>
<text x="180.9" y="79.8">VSS_29</text>
<text x="180.9" y="82.4">VSS_30</text>
<text x="232.5" y="79.8">VSS_54</text>
<text x="232.5" y="82.4">VSS_55</text>
<text x="244.4" y="82.4">VSS_83</text>
<text x="244.4" y="79.8">VSS_82</text>
<text x="36.4" y="84.9">LOGIC_VDD_2</text>
<text x="36.4" y="87.5">LOGIC_VDD_3</text>
<text x="166.4" y="84.9">VSS_6</text>
<text x="166.4" y="87.5">VSS_7</text>
<text x="180.9" y="84.9">VSS_31</text>
<text x="180.9" y="87.5">VSS_32</text>
<text x="232.5" y="84.9">VSS_56</text>
<text x="232.5" y="87.5">VSS_57</text>
<text x="244.4" y="87.5">VSS_85</text>
<text x="244.4" y="84.9">VSS_84</text>
<text x="36.4" y="90">LOGIC_VDD_4</text>
<text x="36.4" y="92.5">LOGIC_VDD_5</text>
<text x="36.4" y="95.1">LOGIC_VDD_6</text>
<text x="166.4" y="90">VSS_8</text>
<text x="166.4" y="92.5">VSS_9</text>
<text x="166.4" y="95.1">VSS_10</text>
<text x="180.9" y="90">VSS_33</text>
<text x="180.9" y="92.5">VSS_34</text>
<text x="180.9" y="95.1">VSS_35</text>
<text x="232.5" y="90">VSS_58</text>
<text x="232.5" y="92.5">VSS_59</text>
<text x="232.5" y="95.1">VSS_60</text>
<text x="244.4" y="95.1">VSS_88</text>
<text x="244.4" y="92.5">VSS_87</text>
<text x="244.4" y="90">VSS_86</text>
<text x="166.4" y="97.6">VSS_11</text>
<text x="166.4" y="100.2">VSS_12</text>
<text x="180.9" y="97.6">VSS_36</text>
<text x="180.9" y="100.2">VSS_37</text>
<text x="232.5" y="97.6">VSS_61</text>
<text x="232.5" y="100.2">VSS_62</text>
<text x="244.4" y="100.2">VSS_90</text>
<text x="244.4" y="97.6">VSS_89</text>
<text x="166.4" y="102.7">VSS_13</text>
<text x="166.4" y="105.2">VSS_14</text>
<text x="166.4" y="107.8">VSS_15</text>
<text x="180.9" y="102.7">VSS_38</text>
<text x="180.9" y="105.2">VSS_39</text>
<text x="180.9" y="107.8">VSS_40</text>
<text x="232.5" y="102.7">VSS_63</text>
<text x="232.5" y="105.2">VSS_64</text>
<text x="232.5" y="107.8">VSS_65</text>
<text x="244.4" y="107.8">VSS_93</text>
<text x="244.4" y="105.2">VSS_92</text>
<text x="244.4" y="102.7">VSS_91</text>
<text x="166.4" y="110.3">VSS_16</text>
<text x="166.4" y="112.9">VSS_17</text>
<text x="180.9" y="110.3">VSS_41</text>
<text x="180.9" y="112.9">VSS_42</text>
<text x="232.5" y="110.3">VSS_66</text>
<text x="232.5" y="112.9">VSS_67</text>
<text x="244.4" y="112.9">VSS_95</text>
<text x="244.4" y="110.3">VSS_94</text>
<text x="166.4" y="115.4">VSS_18</text>
<text x="166.4" y="117.9">VSS_19</text>
<text x="180.9" y="115.4">VSS_43</text>
<text x="180.9" y="117.9">VSS_44</text>
<text x="232.5" y="115.4">VSS_68</text>
<text x="232.5" y="117.9">VSS_69</text>
<text x="244.4" y="117.9">VSS_97</text>
<text x="244.4" y="115.4">VSS_96</text>
<text x="166.4" y="120.5">VSS_20</text>
<text x="166.4" y="123">VSS_21</text>
<text x="166.4" y="125.6">VSS_22</text>
<text x="180.9" y="120.5">VSS_45</text>
<text x="180.9" y="123">VSS_46</text>
<text x="180.9" y="125.6">VSS_47</text>
<text x="232.5" y="120.5">VSS_70</text>
<text x="232.5" y="123">VSS_71</text>
<text x="232.5" y="125.6">VSS_72</text>
<text x="243.1" y="125.6">VSS_100</text>
<text x="244.4" y="123">VSS_99</text>
<text x="244.4" y="120.5">VSS_98</text>
<text x="166.4" y="128.1">VSS_23</text>
<text x="166.4" y="130.6">VSS_24</text>
<text x="180.9" y="128.1">VSS_48</text>
<text x="180.9" y="130.6">VSS_49</text>
<text x="232.5" y="128.1">VSS_73</text>
<text x="232.5" y="130.6">VSS_74</text>
<text x="243.1" y="130.6">VSS_102</text>
<text x="243.1" y="128.1">VSS_101</text>
<text x="166.4" y="133.2">VSS_25</text>
<text x="180.9" y="133.2">VSS_50</text>
<text x="232.5" y="133.2">VSS_75</text>
<text x="232.5" y="135.7">VSS_76</text>
<text x="243.1" y="133.2">VSS_103</text>
<text x="243.1" y="135.7">VSS_104</text>
<text x="232.5" y="138.3">VSS_77</text>
<text x="232.5" y="140.8">VSS_78</text>
<text x="243.1" y="138.3">VSS_105</text>
<text x="243.1" y="140.8">VSS_106</text>
</g>
<g font-size="2.3" fill="#000080">
<text x="25.4" y="101.2">U1000L</text>
<text x="25.4" y="103.7">RK3308</text>
<text x="25.4" y="121.5">C1000</text>
<text x="25.4" y="124">22uF</text>
<text x="40.7" y="121.5">C1002</text>
<text x="40.7" y="124">100nF</text>
<text x="53.4" y="121.5">C1003</text>
<text x="53.4" y="124">100nF</text>
<text x="66.1" y="121.5">C1004</text>
<text x="66.1" y="124">100nF</text>
<text x="81.3" y="121.5">C1001</text>
<text x="81.3" y="126.6">4.7uF</text>
<text x="165.2" y="144.4">U1000M</text>
<text x="165.2" y="146.9">RK3308</text>
<text x="231.2" y="146.9">U1000N</text>
<text x="231.2" y="149.4">RK3308</text>
<text x="25.4" y="154.5">C1006</text>
<text x="38.1" y="154.5">C1007</text>
<text x="50.8" y="154.5">C1008</text>
<text x="66.1" y="154.5">C1009</text>
<text x="25.4" y="157.1">10uF</text>
<text x="38.1" y="157.1">100nF</text>
<text x="50.8" y="157.1">100nF</text>
<text x="66.1" y="159.6">4.7uF</text>
</g>
<g font-size="2.3" fill="#0f0">
<text x="81.3" y="124">DNP</text>
<text x="66.1" y="157.1">DNP</text>
</g>
<g font-size="1.8">
<text x="31.8" y="1.9">5</text>
<text x="90.1" y="1.9">4</text>
<text x="148.5" y="1.9">3</text>
<text x="206.8" y="1.9">2</text>
<text x="265.2" y="1.9">1</text>
<text x=".7" y="29.8">D</text>
<text x="295.1" y="29.8">D</text>
<text x=".7" y="80.9">C</text>
<text x="295.1" y="80.9">C</text>
<text x=".7" y="132.1">B</text>
<text x="295.1" y="132.1">B</text>
<text x=".7" y="183.3">A</text>
<text x="295.1" y="183.3">A</text>
<text x="222.3" y="202.3">Date:</text>
<text x="236" y="202.3">Wednesday, July 04, 2018</text>
<text x="273.1" y="202.3">Rev:</text>
<text x="281.7" y="202.3">1.1</text>
<text x="31.8" y="209.2">5</text>
<text x="90.1" y="209.2">4</text>
<text x="148.5" y="209.2">3</text>
<text x="206.8" y="209.2">2</text>
<text x="222.3" y="205.9">Designed by:</text>
<text x="236.2" y="205.9">Joseph</text>
<text x="265.2" y="209.2">1</text>
<text x="272.8" y="205.9">Sheet:</text>
<text x="282.5" y="205.9">9</text>
<text x="285.7" y="205.9">of</text>
<text x="288.6" y="205.9">51</text>
</g>
</svg>
